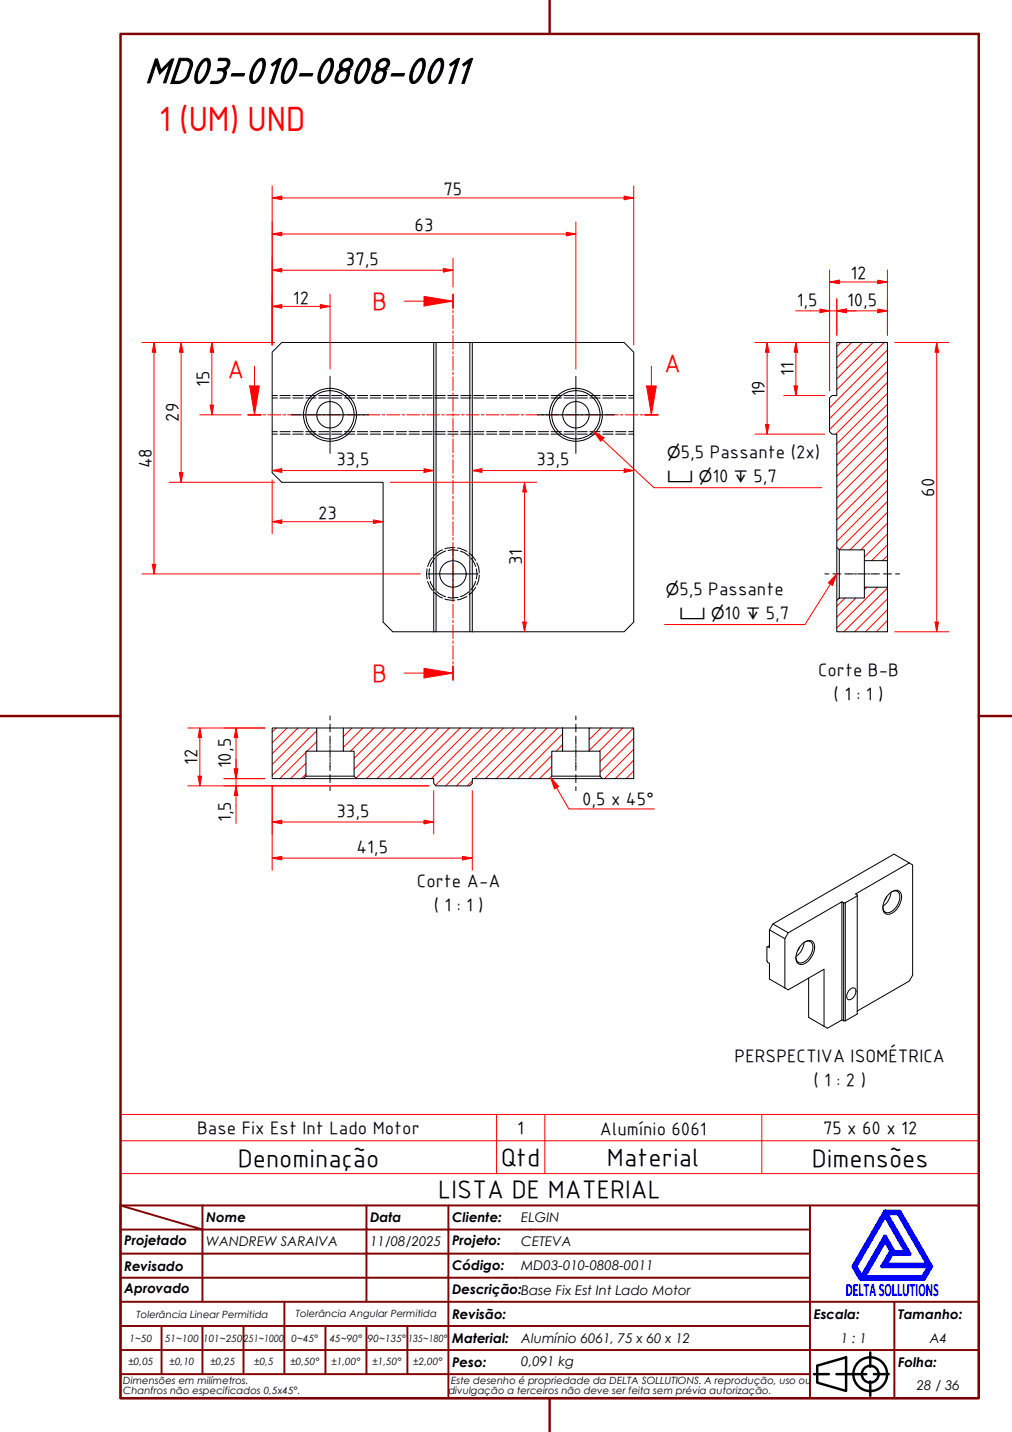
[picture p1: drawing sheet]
<svg xmlns="http://www.w3.org/2000/svg" width="210mm" height="297mm" viewBox="0 0 210 297" stroke-linecap="round" stroke-linejoin="round" font-family="sans-serif">
<!-- layer: Hatch (ABNT) -->
<g fill="none" stroke="#f00" stroke-width=".21">
<path d="M174.4 71l-.8 .9M176.6 71l-3 3.1M178.9 71l-5.3 5.4M181.1 71l-7.5 7.6M183.4 71l-9.8 9.8M184.1 79.3l-10.7 10.8M184.1 77.1l-12 12M184.1 74.9l-12 11.9M184.1 72.6l-12 12M184.1 99.5l-10.5 10.5M184.1 97.3l-10.5 10.5M184.1 95l-10.5 10.5"/>
<path d="M184.1 92.8l-10.5 10.5M184.1 90.6l-10.5 10.5M184.1 88.3l-10.5 10.5M184.1 86.1l-10.5 10.5M184.1 83.8l-10.5 10.5M184.1 81.6l-10.5 10.5M184.1 115.3l-1.1 1M184.1 113l-3.3 3.3M184.1 110.8l-4.8 4.8M184.1 108.5l-5.6 5.6M184.1 106.3l-7.8 7.8M184.1 104l-10 10"/>
<path d="M184.1 101.8l-10.5 10.5M175.3 124l-1.7 1.8M177.5 124l-3.9 4M179.8 121.8l-.5 .5M182 121.8l-8.4 8.4M184.1 131h-.1M184.1 128.7l-2.3 2.3M184.1 126.5l-4.6 4.5M184.1 124.2l-6.9 6.8M184.1 122l-9.1 9M57.3 151l-.8 .9M59.5 151l-3 3.1"/>
<path d="M61.8 151l-5.3 5.3M63.5 158.3l-3.2 3.2M63.5 156.1l-5.5 5.4M64 151l-7.5 7.6M65.7 153.8l-2 2M65.7 151.6l-9.2 9.2M73 151l-1.8 1.8M75.2 151l-4 4.1M77.5 151l-4.8 4.8M79.8 151l-6.4 6.3M82 151l-8.6 8.5M84.2 151l-10.3 10.4"/>
<path d="M86.5 151l-10.5 10.5M88.7 151l-10.5 10.5M91 151l-10.5 10.5M93.2 151l-10.5 10.5M95.5 151l-10.5 10.5M97.7 151l-10.5 10.5M99.9 151l-10.4 10.5M102.2 151l-11.9 11.9M104.4 151l-12 12M106.7 151l-12 12M108.9 151l-10.5 10.5M111.2 151l-10.5 10.5"/>
<path d="M113.4 151l-10.5 10.5M114.4 159l-2.5 2.5M114.4 156.7l-4.7 4.8M115.7 151l-10.5 10.5M116.7 154.5l-1.3 1.3M116.7 152.2l-9.3 9.3M122.4 151l-.2 .2M124.7 151l-2.5 2.4M126.9 151l-4.7 4.7M129.1 151l-4.8 4.8M131.4 151l-6.9 6.9M131.4 159.9l-1.5 1.6"/>
<path d="M131.4 157.7l-3.8 3.8M131.4 155.4l-6 6.1M131.4 153.2l-6.9 7M63.5 160.6l-1 .9M98 162l-1.1 1"/>
</g>
<!-- layer: Hidden (ABNT) -->
<g fill="none" stroke="#000" stroke-width=".21">
<path d="M56.5 90.1h1M56.5 82h1M56.5 89.5h1M56.5 82.6h1M58.1 90.1h2.1M58.1 82h2.1M58.1 89.5h2.1M58.1 82.6h2.1M60.7 90.1h2.2M60.7 82h2.2M60.7 89.5h2.2M60.7 82.6h2.2"/>
<path d="M63.4 90.1h2.2M63.4 82h2.2M63.4 89.5h2.2M63.4 82.6h2.2M66.1 90.1h2.1M66.1 82h2.1M66.1 89.5h2.1M66.1 82.6h2.1M68.8 90.1h2.1M68.8 82h2.1M68.8 89.5h2.1M68.8 82.6h2.1"/>
<path d="M71.5 90.1h2.1M71.5 82h2.1M71.5 89.5h2.1M71.5 82.6h2.1M74.1 90.1h2.2M74.1 82h2.2M74.1 89.5h2.2M74.1 82.6h2.2M76.8 90.1h2.2M76.8 82h2.2M76.8 89.5h2.2M76.8 82.6h2.2"/>
<path d="M79.5 90.1h2.1M79.5 82h2.1M79.5 89.5h2.1M79.5 82.6h2.1M82.2 90.1h2.1M82.2 82h2.1M82.2 89.5h2.1M82.2 82.6h2.1M84.8 90.1h2.2M84.8 82h2.2M84.8 89.5h2.2M84.8 82.6h2.2"/>
<path d="M87.5 90.1h2.2M87.5 82h2.2M87.5 89.5h2.2M87.5 82.6h2.2M90.2 90.1h2.2M90.2 82h2.2M90.2 89.5h2.2M90.2 82.6h2.2M92.9 90.1h2.1M92.9 82h2.1M92.9 89.5h2.1M92.9 82.6h2.1"/>
<path d="M95.6 90.1h2.1M95.6 82h2.1M95.6 89.5h2.1M95.6 82.6h2.1M98.2 90.1h2.2M98.2 82h2.2M98.2 89.5h2.2M98.2 82.6h2.2M100.9 90.1h2.2M100.9 82h2.2M100.9 89.5h2.2M100.9 82.6h2.2"/>
<path d="M103.6 90.1h2.1M103.6 82h2.1M103.6 89.5h2.1M103.6 82.6h2.1M106.3 90.1h2.1M106.3 82h2.1M106.3 89.5h2.1M106.3 82.6h2.1M108.9 90.1h2.2M108.9 82h2.2M108.9 89.5h2.2M108.9 82.6h2.2"/>
<path d="M111.6 90.1h2.2M111.6 82h2.2M111.6 89.5h2.2M111.6 82.6h2.2M114.3 90.1h2.2M114.3 82h2.2M114.3 89.5h2.2M114.3 82.6h2.2M117 90.1h2.1M117 82h2.1M117 89.5h2.1M117 82.6h2.1"/>
<path d="M119.7 90.1h2.1M119.7 82h2.1M119.7 89.5h2.1M119.7 82.6h2.1M122.3 90.1h2.2M122.3 82h2.2M122.3 89.5h2.2M122.3 82.6h2.2M125 90.1h2.2M125 82h2.2M125 89.5h2.2M125 82.6h2.2"/>
<path d="M127.7 90.1h2.1M127.7 82h2.1M127.7 89.5h2.1M127.7 82.6h2.1M130.4 90.1h1M130.4 82h1M130.4 89.5h1M130.4 82.6h1M88.6 118l-.1 1 .1 1.1M89.1 118v2.1M89.7 115.6l-.5 .7-.5 1.2M90.3 115.7l-.9 1.4-.2 .4"/>
<path d="M91.8 114.1l-.6 .2-1.2 .9M92.4 114.3l-1.3 .7-.5 .4M94.3 113.6l-.3-.1-1.7 .3M94.9 113.7h.5l1.4 .7M95 114.2l-1.4-.1-.7 .1M95.5 114.3l.7 .3 1.1 .7M97.3 114.7l.5 .5 .9 1.1M97.6 115.7l.6 .7 .5 1.1M98.8 118l.2 1-.2 1.1M98.9 116.7l.4 .9 .1 1.2M99.4 119.3l-.1 1.2-.4 .9M88.7 120.6l.5 1.2 .5 .7"/>
<path d="M89.2 120.6l.2 .4 .9 1.4M90 122.9l1.2 .9 .6 .2M90.6 122.7l.5 .4 1.3 .7M92.3 124.3l1.7 .3 .3-.1M92.9 123.9l.7 .1 1.4-.1M96.8 123.7l-1.4 .7h-.5M97.3 122.8l-1.1 .7-.7 .3M98.7 121.8l-.9 1.1-.5 .5M98.7 120.6l-.5 1.1-.6 .7"/>
</g>
<!-- layer: Visible (ABNT) -->
<g fill="none" stroke="#000" stroke-width=".21">
<path d="M58.4 71h31.6v60h-8.6l-1.9-2v-29h-21.1l-1.9-1.9v-25zM90 71h.4v60h-.4M90.4 71h7.1M98 71h31.5l1.9 2.1v55.9l-1.9 2h-31.5M98 71h-.5v60h.5M98 71v60M173.6 71h10.5v45.3h-4.8v-2.2h-5.2l-.5-.6v-23.4h-1l-.5-.6v-6.9l.5-.6h1zM173.6 113.5v11.1M174.1 114.1v9.9M179.3 116.3v5.5M184.1 116.3v5.5M90.4 131h7.1"/>
<path d="M173.6 124.6l.5-.6h5.2v-2.2h4.8v9.2h-10.5zM56.5 151h9.2v4.8h-2.2v5.2l-.6 .5h-6.4zM65.7 155.8h5.5M65.7 151h5.5M71.2 151h45.5v4.8h-2.3v5.2l-.4 .5h-16v1l-.5 .5h-7.1l-.4-.5v-1h-16l-.6-.5v-5.2h-2.2zM116.7 155.8h5.5M116.7 151h5.5M122.2 151h9.2v10.5h-6.5l-.4-.5v-5.2h-2.3zM62.9 161.5h11.1M63.5 161h9.9M114 161.5h10.9M114.4 161h10.1"/>
<path d="M188.6 179l-3.2-1.8-25.1 14.5-.7 1.2M159.2 196.3l-.1 .2v2.8l.5 .5v3.3l3.9 2.2 7.4-4.3v11.9M159.6 192.9v3.7l-.4-.3M159.6 192.9l3.2 1.8M159.6 196.1l-.4 .2M160.3 191.7l3.2 1.8M165.9 196.4l-.4 .8M166.5 195.7a1.53 1.53 0 0 1 2.2-.2 3.6 3.6 0 0 1-2.6 4.6 1.17 1.17 0 0 1-1-1.4 4.3 4.3 0 0 1 1.4-3zM166.8 195.5a3.9 3.9 0 0 1-1.7 2.9M166.9 195.4a1.11 1.11 0 0 1 1.3 0 1.11 1.11 0 0 1 .4 1.3 3.6 3.6 0 0 1-2.5 3.1 1.03 1.03 0 0 1-1-1.2M174.6 187.1l.4 .2v24.5l-.4-.2M175 187.3h.3v24.5h-.3"/>
<path d="M177.8 185.8l-2.5 1.5M183.9 186l-.4 .7M184.6 185.3a1.51 1.51 0 0 1 2.1-.2 3.4 3.4 0 0 1-1.1 3.9 1.53 1.53 0 0 1-2.2 .3 3.5 3.5 0 0 1 1.2-4zM184.8 185.1a3.9 3.9 0 0 1-1.7 2.9M185 185a1.1 1.1 0 0 1 1.3 0 1.1 1.1 0 0 1 .3 1.3 3.6 3.6 0 0 1-2.5 3 1.03 1.03 0 0 1-1-1.1M167.7 202.9v8.1l3.9 2.3 3-1.7v-24.5l-11.1 6.4-.7 1.2v10.2M176.3 205.2l.7-.3 .3 .1a1.65 1.65 0 0 1-1.3 2.4 1.42 1.42 0 0 1 .3-2.2zM177.8 209.7l10.8-6.2 .7-1.2v-22.9l-.7-.4-11.1 6.4 .3 .2v24.7l-2.5 1.5"/>
<circle cx="68.4" cy="86" r="5"/>
<circle cx="68.4" cy="86" r="5.5"/>
<circle cx="68.4" cy="86" r="2.74"/>
<circle cx="119.5" cy="86" r="5"/>
<circle cx="119.5" cy="86" r="5.5"/>
<circle cx="119.5" cy="86" r="2.74"/>
<circle cx="93.9" cy="119.1" r="2.74"/>
</g>
<!-- layer: Linha Corte (ABNT) -->
<g fill="none" stroke="#f00" stroke-width=".21">
<path d="M51.5 86h2.6M52.8 80.1v5.9M54.6 86h.5M55.6 86h2.7M58.7 86h.5M59.7 86h2.7M62.8 86h.6M63.8 86h2.7M66.9 86h.6M67.9 86h2.7M71 86h.6M72 86h2.7"/>
<path d="M75.2 86h.5M76.2 86h2.6M79.3 86h.5M80.3 86h2.6M83.4 86h.5M84.4 86h2.7M87.5 86h.6M88.5 86h2.7M91.6 86h.6M92.6 86h2.7M95.7 86h.6M96.7 86h2.7"/>
<path d="M99.9 86h.5M100.8 86h2.7M104 86h.5M105 86h2.6M108.1 86h.5M109.1 86h2.7M112.2 86h.6M113.2 86h2.7M116.3 86h.6M117.3 86h2.7M120.4 86h.6M121.4 86h2.7"/>
<path d="M124.5 86h.6M125.5 86h2.7M128.7 86h.5M129.7 86h2.6M132.8 86h.5M133.8 86h2.7"/>
</g>
<path d="M51.5 86h2.6M133.8 86h2.7" fill="none" stroke="#f00" stroke-width=".36"/>
<path d="M51.8 80.1h2l-1 5.9z" fill="#f00"/>
<path d="M52.8 76v4.1M51.8 80.1h2l-1 5.9zM135.1 80.1v5.9" fill="none" stroke="#f00" stroke-width=".21"/>
<path d="M134.1 80.1h2l-1 5.9z" fill="#f00"/>
<g fill="none" stroke="#f00" stroke-width=".21">
<path d="M87.9 62.5h6.1M94 61.1v2.8M94 64.4v.5M94 65.3v2.9M94 68.6v.6M94 69.6v2.9M94 72.9v.6M94 73.9v2.9M94 77.2v.6M94 78.2v2.8M135.1 76v4.1M94 81.5v.5"/>
<path d="M94 82.5v2.8M94 85.8v.5M94 86.8v2.8M94 90.1v.5M94 91v2.9M94 94.3v.6M94 95.3v2.9M94 98.6v.6M94 99.6v2.9M134.1 80.1h2l-1 5.9zM94 102.9v.6M94 103.9v2.9"/>
<path d="M94 107.2v.5M94 108.2v2.8M94 111.5v.5M94 112.5v2.8M94 115.8v.5M94 116.8v2.8M94 120.1v.5M94 121.1v2.8M94 124.4v.5M94 125.3v2.9M94 128.6v.6M94 129.6v2.9"/>
<path d="M94 132.9v.6M94 133.9v2.9M94 137.2v.6M94 138.2v2.8"/>
</g>
<path d="M94 61.1v2.8M94 138.2v2.8" fill="none" stroke="#f00" stroke-width=".36"/>
<path d="M87.9 61.5l6.1 1-6.1 1z" fill="#f00"/>
<path d="M83.8 62.5h4.1M87.9 61.5l6.1 1-6.1 1zM87.9 139.6h6.1" fill="none" stroke="#f00" stroke-width=".21"/>
<path d="M87.9 138.6l6.1 1-6.1 1z" fill="#f00"/>
<path d="M83.8 139.6h4.1M87.9 138.6l6.1 1-6.1 1z" fill="none" stroke="#f00" stroke-width=".21"/>
<path d="M25 236.6h178v-5.4h-178v12.2M103 231.2v12.2M113 231.2v12.2M158 231.2v12.2M203 236.6v6.8h-178M25 243.4v6.6h178v-6.6" fill="none" stroke="#f00" stroke-width=".21"/>
<!-- layer: Borda A3/A4 (ABNT) -->
<path d="M25 7h178v283h-178zM114 0v7M0 148.5h25M203 148.5h7M114 290v7" fill="none" stroke="#800000" stroke-width=".51"/>
<path d="M183.6 257.3l1.2 2.2-1.8 3.2h9.7l-1.3 2.2h-12.2zM183.6 252.1l4.4 7.6h-2.6l-1.8-3.2-4.9 8.4-1.3-2.2zM183.6 251.3h3l6.5 11.4-1.5 2.6h-13.1l-1.5-2.6zM183.8 251.7h2.5l6.2 10.6h-8.8l1.3-2.2h3.7zM185 259.7h.2l-.1 .2z" fill="none" stroke="#00f" stroke-width=".8"/>
<!-- layer: 0 -->
<path d="M178.5 265.3h13.1" fill="none" stroke="#000" stroke-width=".21"/>
<g fill="none" stroke="#800000" stroke-width=".4">
<path d="M25 250l17 5h-17M25 250h178v40h-178zM42 255h34v5h17M42 255v15M42 250v5M76 250v5h17v5M93 250v5h75M168 250v20h-143M25 260h51v10M25 275h17M33.5 275v10M50.5 275h-8.5v10"/>
<path d="M59 270v15h-8.5M67.5 275v10h-8.5M76 275v10h8.5M84.5 275v10M93 275h-42.5v10M93 260v5h-68M93 275v10h75M93 260h75M93 275h75M168 265h-75v10M185.5 270v10h17.5M203 270h-35v10h17.5v10"/>
<path d="M25 285h25.5M25 280h143v10M67.5 285h8.5M84.5 285h8.5v5"/>
</g>
<g fill="none" stroke="#000" stroke-width=".51">
<path d="M168.8 285h3.1M169.5 283.3l6-1.8v7l-6-1.7zM173.5 285h6.2M180.5 280.5v3M180.5 286.5v3M181.3 285h3"/>
<circle cx="180.5" cy="285" r="3.5"/>
<circle cx="180.5" cy="285" r="1.75"/>
</g>
<!-- layer: Marca de centro (ISO) -->
<path d="M68.5 78v16.1M119.4 78v16.1M60.5 86h16M111.4 86h16M88.7 119h10.5M94 113.8v10.5" fill="none" stroke="#000" stroke-width=".21"/>
<!-- layer: Linha de centro (ISO) -->
<g fill="none" stroke="#000" stroke-width=".21">
<path d="M171.1 119h.8M172.7 119h1.7M175.2 119h1.8M177.2 119h.5M177.9 119h1.8M180 119h.4M180.7 119h1.7M183.2 119h1.7M185.7 119h.9M68.5 148.5v.8M68.5 150.2v1.6M68.5 152.7v1.7"/>
<path d="M68.5 154.7v.4M68.5 155.3v1.9M68.5 157.4v.5M68.5 158.1v1.7M119.4 148.5v.8M119.4 150.2v1.6M119.4 152.7v1.7M119.4 154.7v.4M119.4 155.3v1.9M119.4 157.4v.5M119.4 158.1v1.7M68.5 160.7v1.6"/>
<path d="M68.5 163.2v.8M119.4 160.7v1.6M119.4 163.2v.8"/>
</g>
<path d="M56.5 63.5h1.9" fill="none" stroke="#f00" stroke-width=".21"/>
<path d="M56.5 63.5l1.9-.3v.7z" fill="#f00"/>
<path d="M56.5 63.5l1.9-.3v.7zM66.4 63.5h2.1" fill="none" stroke="#f00" stroke-width=".21"/>
<path d="M66.4 63.2l2.1 .3-2.1 .4z" fill="#f00"/>
<path d="M56.5 48.5h1.9M56.5 61.1v10.5M58.4 63.5h8M66.4 63.2l2.1 .3-2.1 .4zM68.5 61.1v15.4" fill="none" stroke="#f00" stroke-width=".21"/>
<path d="M56.5 48.5l1.9-.3v.7z" fill="#f00"/>
<path d="M56.5 48.5l1.9-.3v.7zM117.5 48.5h1.9" fill="none" stroke="#f00" stroke-width=".21"/>
<path d="M117.5 48.2l1.9 .3-1.9 .4z" fill="#f00"/>
<path d="M56.5 46v25.6M56.5 41h1.9M58.4 48.5h59.1M117.5 48.2l1.9 .3-1.9 .4zM119.4 46v30.5" fill="none" stroke="#f00" stroke-width=".21"/>
<path d="M56.5 41l1.9-.3v.7z" fill="#f00"/>
<path d="M56.5 41l1.9-.3v.7zM129.5 41h1.9" fill="none" stroke="#f00" stroke-width=".21"/>
<path d="M129.5 40.7l1.9 .3-1.9 .4z" fill="#f00"/>
<path d="M56.5 38.6v33M131.4 38.6v33M58.4 41h71.1M129.5 40.7l1.9 .3-1.9 .4zM56.5 97.6h1.9" fill="none" stroke="#f00" stroke-width=".21"/>
<path d="M56.5 97.6l1.9-.4v.8z" fill="#f00"/>
<path d="M56.5 97.6l1.9-.4v.8zM87.9 97.6h2.1" fill="none" stroke="#f00" stroke-width=".21"/>
<path d="M87.9 97.2l2.1 .4-2.1 .4z" fill="#f00"/>
<path d="M58.4 97.6h29.5M87.9 97.2l2.1 .4-2.1 .4zM56.5 108.2h1.9" fill="none" stroke="#f00" stroke-width=".21"/>
<path d="M56.5 108.2l1.9-.3v.7z" fill="#f00"/>
<path d="M56.5 108.2l1.9-.3v.7zM77.4 108.2h2.1" fill="none" stroke="#f00" stroke-width=".21"/>
<path d="M77.4 107.9l2.1 .3-2.1 .4z" fill="#f00"/>
<path d="M56.5 56.1h1.9M56.5 99.6v11.1M58.4 108.2h19M77.4 107.9l2.1 .3-2.1 .4z" fill="none" stroke="#f00" stroke-width=".21"/>
<path d="M56.5 56.1l1.9-.4v.7z" fill="#f00"/>
<path d="M56.5 56.1l1.9-.4v.7zM91.9 56.1h2.1" fill="none" stroke="#f00" stroke-width=".21"/>
<path d="M91.9 55.7l2.1 .4-2.1 .3z" fill="#f00"/>
<path d="M56.5 53.6v18M58.4 56.1h33.5M91.9 55.7l2.1 .4-2.1 .3zM94 53.6v5.9M56.5 170.5h1.9" fill="none" stroke="#f00" stroke-width=".21"/>
<path d="M56.5 170.5l1.9-.4v.8z" fill="#f00"/>
<path d="M56.5 170.5l1.9-.4v.8zM87.9 170.5h2.1" fill="none" stroke="#f00" stroke-width=".21"/>
<path d="M87.9 170.1l2.1 .4-2.1 .4z" fill="#f00"/>
<path d="M56.5 163v10M56.5 178h1.9M58.4 170.5h29.5M87.9 170.1l2.1 .4-2.1 .4zM90 164v9" fill="none" stroke="#f00" stroke-width=".21"/>
<path d="M56.5 178l1.9-.4v.8z" fill="#f00"/>
<path d="M56.5 178l1.9-.4v.8zM95.9 178h2.1" fill="none" stroke="#f00" stroke-width=".21"/>
<path d="M95.9 177.6l2.1 .4-2.1 .4z" fill="#f00"/>
<path d="M49 151v2M56.5 163v17.5M58.4 178h37.5M95.9 177.6l2.1 .4-2.1 .4zM98 164v16.5" fill="none" stroke="#f00" stroke-width=".21"/>
<path d="M49 151l.3 2h-.7z" fill="#f00"/>
<path d="M49 151l.3 2h-.7zM49 159.5v2" fill="none" stroke="#f00" stroke-width=".21"/>
<path d="M48.6 159.5h.7l-.3 2z" fill="#f00"/>
<path d="M46.5 151h8.4M48.6 159.5h.7l-.3 2zM49 153v6.5M46.5 161.5h8.4M49 163v2" fill="none" stroke="#f00" stroke-width=".21"/>
<path d="M49 163l.3 2h-.7z" fill="#f00"/>
<path d="M49 159.5v2M49 163l.3 2h-.7z" fill="none" stroke="#f00" stroke-width=".21"/>
<path d="M48.6 159.5h.7l-.3 2z" fill="#f00"/>
<path d="M41.4 151v2M48.6 159.6l.4 1.9M48.7 159.5h.6l-.3 2v1.5M49 157.5v2M46.5 161.5h8.4M46.5 163h21.8M49 165v5.8M68.6 163h20.3" fill="none" stroke="#f00" stroke-width=".21"/>
<path d="M41.4 151l.4 2h-.7z" fill="#f00"/>
<path d="M41.4 151l.4 2h-.7zM41.4 161v2" fill="none" stroke="#f00" stroke-width=".21"/>
<path d="M41.1 161h.7l-.4 2z" fill="#f00"/>
<path d="M43.9 71v2.1M38.9 151h16M41.4 153v8M38.9 163h29.4M41.1 161h.7l-.4 2zM68.6 163h20.3" fill="none" stroke="#f00" stroke-width=".21"/>
<path d="M43.9 71l.4 2.1h-.7z" fill="#f00"/>
<path d="M43.9 71l.4 2.1h-.7zM43.9 84v2" fill="none" stroke="#f00" stroke-width=".21"/>
<path d="M43.6 84h.7l-.4 2z" fill="#f00"/>
<path d="M37.6 71v2.1M41.4 71h15.6M43.9 73.1v10.9M41.4 86h8.6M43.6 84h.7l-.4 2z" fill="none" stroke="#f00" stroke-width=".21"/>
<path d="M37.6 71l.4 2.1h-.8z" fill="#f00"/>
<path d="M37.6 71l.4 2.1h-.8zM37.6 98.1v1.9" fill="none" stroke="#f00" stroke-width=".21"/>
<path d="M37.2 98.1h.8l-.4 1.9z" fill="#f00"/>
<path d="M31.9 71v2.1M35.1 71h21.9M37.6 73.1v25M37.2 98.1h.8l-.4 1.9zM35.1 100h21.9" fill="none" stroke="#f00" stroke-width=".21"/>
<path d="M31.9 71l.4 2.1h-.7z" fill="#f00"/>
<path d="M31.9 71l.4 2.1h-.7zM31.9 117.1v1.9" fill="none" stroke="#f00" stroke-width=".21"/>
<path d="M31.6 117.1h.7l-.4 1.9z" fill="#f00"/>
<path d="M29.4 71h27.6M31.9 73.1v44M194.3 71v2.1M29.4 119h57.8M31.6 117.1h.7l-.4 1.9z" fill="none" stroke="#f00" stroke-width=".21"/>
<path d="M194.3 71l.4 2.1h-.8z" fill="#f00"/>
<path d="M194.3 71l.4 2.1h-.8zM194.3 129v2" fill="none" stroke="#f00" stroke-width=".21"/>
<path d="M193.9 129h.8l-.4 2z" fill="#f00"/>
<path d="M182.1 64.5h2M185.6 71h11.2M194.3 73.1v55.9M185.6 131h11.2M193.9 129h.8l-.4 2z" fill="none" stroke="#f00" stroke-width=".21"/>
<path d="M182.1 64.1l2 .4-2 .4z" fill="#f00"/>
<path d="M173.6 64.5h2M182.1 64.1l2 .4-2 .4z" fill="none" stroke="#f00" stroke-width=".21"/>
<path d="M173.6 64.5l2-.4v.8z" fill="#f00"/>
<path d="M170.1 64.5h2M173.6 64.5l2-.4v.8zM173.6 62v7.5M175.6 64.5h6.5M184.1 62v7.5" fill="none" stroke="#f00" stroke-width=".21"/>
<path d="M170.1 64.1l2 .4-2 .4z" fill="#f00"/>
<path d="M170.1 64.1l2 .4-2 .4zM173.6 64.5h2" fill="none" stroke="#f00" stroke-width=".21"/>
<path d="M173.6 64.5l2-.4v.8z" fill="#f00"/>
<path d="M172.1 58.5h2M165 64.5h5.1M172.1 62v19.1M173.6 62v7.5M175.4 64.1l-1.8 .4M175.6 64.2v.7l-2-.4h-1.5M175.6 64.5h2" fill="none" stroke="#f00" stroke-width=".21"/>
<path d="M172.1 58.5l2-.4v.8z" fill="#f00"/>
<path d="M172.1 58.5l2-.4v.8zM182.1 58.5h2" fill="none" stroke="#f00" stroke-width=".21"/>
<path d="M182.1 58.1l2 .4-2 .4z" fill="#f00"/>
<path d="M172.1 56v25.1M174.1 58.5h8M182.1 58.1l2 .4-2 .4zM184.1 56v13.5M165.1 71v2.1" fill="none" stroke="#f00" stroke-width=".21"/>
<path d="M165.1 71l.3 2.1h-.7z" fill="#f00"/>
<path d="M165.1 71l.3 2.1h-.7zM165.1 80.1v1.9" fill="none" stroke="#f00" stroke-width=".21"/>
<path d="M164.7 80.1h.7l-.3 1.9z" fill="#f00"/>
<path d="M159.1 71v2.1M162.6 71h9.5M165.1 73.1v7M162.6 82h8.5M164.7 80.1h.7l-.3 1.9z" fill="none" stroke="#f00" stroke-width=".21"/>
<path d="M159.1 71l.4 2.1h-.8z" fill="#f00"/>
<path d="M159.1 71l.4 2.1h-.8zM159.1 88v2.1" fill="none" stroke="#f00" stroke-width=".21"/>
<path d="M158.7 88h.8l-.4 2.1z" fill="#f00"/>
<path d="M156.6 71h15.5M159.1 73.1v14.9M156.6 90.1h14.5M158.7 88h.8l-.4 2.1zM108.8 129v2" fill="none" stroke="#f00" stroke-width=".21"/>
<path d="M108.4 129h.8l-.4 2z" fill="#f00"/>
<path d="M108.8 100v2.1M108.4 129h.8l-.4 2z" fill="none" stroke="#f00" stroke-width=".21"/>
<path d="M108.8 100l.4 2.1h-.8z" fill="#f00"/>
<path d="M98 97.6h1.9M80.9 100h30.4M108.8 100l.4 2.1h-.8zM108.8 102.1v26.9" fill="none" stroke="#f00" stroke-width=".21"/>
<path d="M98 97.6l1.9-.4v.8z" fill="#f00"/>
<path d="M98 97.6l1.9-.4v.8zM129.5 97.6h1.9" fill="none" stroke="#f00" stroke-width=".21"/>
<path d="M129.5 97.2l1.9 .4-1.9 .4z" fill="#f00"/>
<path d="M99.9 97.6h29.6M129.5 97.2l1.9 .4-1.9 .4z" fill="none" stroke="#f00" stroke-width=".21"/>
<path d="M173.6 119l-1.4 2.2" fill="none" stroke="#f00" stroke-width=".21"/>
<path d="M173.6 119l-.9 2.4-.9-.5z" fill="#f00"/>
<path d="M123.1 89.5l1.8 1.7M173.6 119l-.9 2.4-.9-.5zM137.9 129.5h29.1M172.2 121.2l-5.2 8.3h-26.1" fill="none" stroke="#f00" stroke-width=".21"/>
<path d="M123.1 89.5l2.2 1.3-.7 .7z" fill="#f00"/>
<path d="M123.1 89.5l2.2 1.3-.7 .7zM124.9 91.2l10.7 10h34.8M114.2 161.3l1.3 2.1" fill="none" stroke="#f00" stroke-width=".21"/>
<path d="M114.2 161.3l1.7 1.9-.9 .5z" fill="#f00"/>
<path d="M114.2 161.3l1.7 1.9-.9 .5zM115.5 163.4l2.5 4.4h17.7" fill="none" stroke="#f00" stroke-width=".21"/>
<text font-size="8.1" x="30" y="17.2">MD03-010-0808-0011</text>
<text font-size="7" fill="#f00" x="32.9" y="27.2">1 (UM) UND</text>
<g font-size="5.4" fill="#f00">
<text x="77.2" y="64.3">B</text>
<text x="137.8" y="77.2">A</text>
<text x="47.2" y="78.3">A</text>
<text x="77.2" y="141.4">B</text>
</g>
<g font-size="5.4">
<text x="49.3" y="242">Denominação</text>
<text x="103.9" y="241.8">Qtd</text>
<text x="125.9" y="241.8">Material</text>
<text x="168.4" y="242">Dimensões</text>
<text x="90.9" y="248.5">LISTA DE MATERIAL</text>
</g>
<g font-size="3.9">
<text x="92" y="40.5">75</text>
<text x="86" y="48">63</text>
<text x="71.8" y="55">37,5</text>
<text x="176.4" y="57.9">12</text>
<text x="60.8" y="63">12</text>
<text x="165.3" y="63.4">1,5</text>
<text x="175.7" y="63.4">10,5</text>
<text x="164.5" y="77.9" transform="rotate(-90 164.5 77.9)">11</text>
<text x="43.4" y="80.2" transform="rotate(-90 43.4 80.2)">15</text>
<text x="158.5" y="82.2" transform="rotate(-90 158.5 82.2)">19</text>
<text x="37" y="87.5" transform="rotate(-90 37 87.5)">29</text>
<text x="141.2" y="95">5,5 Passante (2x)</text>
<text x="31.4" y="97.1" transform="rotate(-90 31.4 97.1)">48</text>
<text x="69.8" y="96.5">33,5</text>
<text x="111.3" y="96.5">33,5</text>
<text x="147.8" y="100">10</text>
<text x="156.3" y="100">5,7</text>
<text x="66" y="107.7">23</text>
<text x="193.7" y="103" transform="rotate(-90 193.7 103)">60</text>
<text x="108.2" y="117.2" transform="rotate(-90 108.2 117.2)">31</text>
<text x="140.9" y="123.4">5,5 Passante</text>
<text x="150.3" y="128.4">10</text>
<text x="158.8" y="128.4">5,7</text>
<text x="169.7" y="140.2">Corte B-B</text>
<text x="172.9" y="145.1">( 1 : 1 )</text>
<text x="40.9" y="158.7" transform="rotate(-90 40.9 158.7)">12</text>
<text x="47.9" y="159.4" transform="rotate(-90 47.9 159.4)">10,5</text>
<text x="120.7" y="166.9">0,5 x 45°</text>
<text x="47.9" y="170.5" transform="rotate(-90 47.9 170.5)">1,5</text>
<text x="69.8" y="169.4">33,5</text>
<text x="73.9" y="176.9">41,5</text>
<text x="86.5" y="184.1">Corte A-A</text>
<text x="90" y="189.1">( 1 : 1 )</text>
<text x="152.4" y="220.2">PERSPECTIVA ISOMÉTRICA</text>
<text x="168.7" y="225.2">( 1 : 2 )</text>
<text x="40.9" y="235.2">Base Fix Est Int Lado Motor</text>
<text x="107.3" y="235.2">1</text>
<text x="124.4" y="235.3">Alumínio 6061</text>
<text x="170.7" y="235.2">75 x 60 x 12</text>
</g>
<text font-size="3.9" fill="#00f" x="175.4" y="268.8">DELTASOLLUTIONS</text>
<g font-size="3.3">
<text x="138.4" y="95">⌀</text>
<text x="138.4" y="100">⌴ ⌀</text>
<text x="152.2" y="100">↧</text>
<text x="138.1" y="123.4">⌀</text>
<text x="140.9" y="128.4">⌴ ⌀</text>
<text x="154.8" y="128.4">↧</text>
</g>
<g font-size="2.8">
<text x="42.8" y="253.5">Nome</text>
<text x="76.8" y="253.5">Data</text>
<text x="93.8" y="253.6">Cliente:</text>
<text x="108.1" y="253.5">ELGIN</text>
<text x="25.8" y="263.6">Revisado</text>
<text x="25.8" y="258.3">Projetado</text>
<text x="42.8" y="258.5">WANDREW SARAIVA</text>
<text x="76.8" y="258.4">11/08/2025</text>
<text x="93.8" y="263.4">Código:</text>
<text x="93.8" y="258.3">Projeto:</text>
<text x="108.1" y="263.5">MD03-010-0808-0011</text>
<text x="108.1" y="258.5">CETEVA</text>
<text x="25.8" y="268.3">Aprovado</text>
<text x="93.8" y="268.3">Descrição:Base Fix Est Int Lado Motor</text>
<text x="93.8" y="273.6">Revisão:</text>
<text x="168.8" y="273.5">Escala:</text>
<text x="186.3" y="273.5">Tamanho:</text>
<text x="93.8" y="278.6">Material:</text>
<text x="108.1" y="278.5">Alumínio 6061, 75 x 60 x 12</text>
<text x="174.4" y="278.5">1 : 1</text>
<text x="192.8" y="278.6">A4</text>
<text x="93.8" y="283.5">Peso:</text>
<text x="108.1" y="283.3">0,091 kg</text>
<text x="186.3" y="283.5">Folha:</text>
<text x="190.2" y="288.4">28 / 36</text>
</g>
<g font-size="2.1">
<text x="28.3" y="273.3">Tolerância Linear Permitida</text>
<text x="61.4" y="273.1">Tolerância Angular Permitida</text>
<text x="26.9" y="278.3">1~50</text>
<text x="34.2" y="278.3">51~100</text>
<text x="42.1" y="278.3">101~250</text>
<text x="50.5" y="278.3">251~1000</text>
<text x="60.5" y="278.3">0~45°</text>
<text x="68.4" y="278.3">45~90°</text>
<text x="76.3" y="278.3">90~135°</text>
<text x="84.7" y="278.3">135~180°</text>
<text x="25.6" y="287.1">Dimensões em milímetros.</text>
<text x="26.6" y="283.2">±0,05</text>
<text x="35.2" y="283.2">±0,10</text>
<text x="43.6" y="283.2">±0,25</text>
<text x="52.7" y="283.2">±0,5</text>
<text x="60.2" y="283.2">±0,50°</text>
<text x="68.7" y="283.2">±1,00°</text>
<text x="77.2" y="283.2">±1,50°</text>
<text x="85.7" y="283.2">±2,00°</text>
<text x="93.6" y="287.1">Este desenho é propriedade da DELTA SOLLUTIONS. A reprodução, uso ou</text>
<text x="25.6" y="289.2">Chanfros não especificados 0,5x45°.</text>
<text x="93" y="289.2">divulgação a terceiros não deve ser feita sem prévia autorização.</text>
</g>
</svg>
